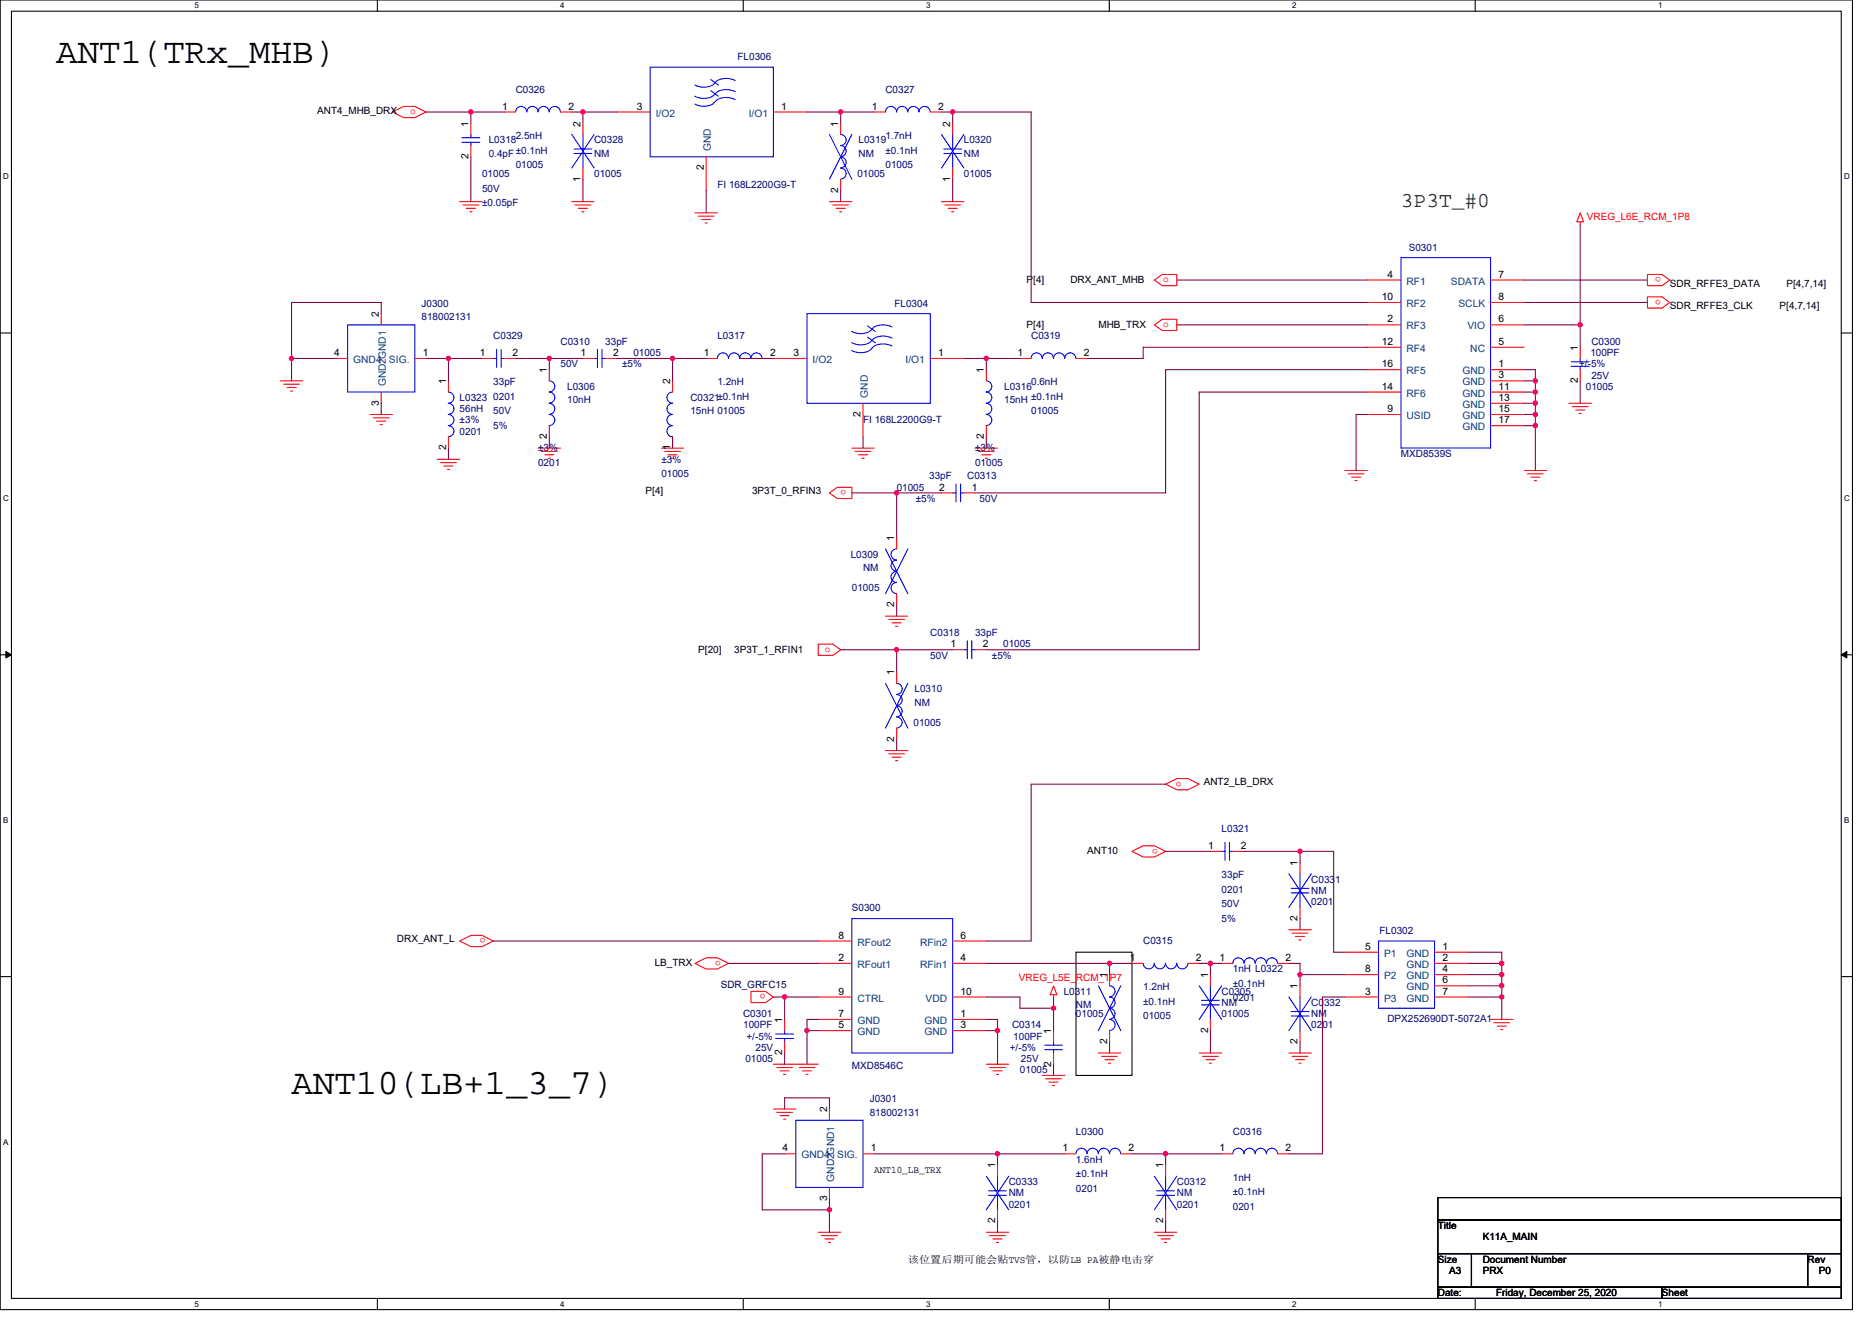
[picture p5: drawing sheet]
<svg xmlns="http://www.w3.org/2000/svg" width="297mm" height="210mm" viewBox="0 0 297 210" stroke-linecap="round" stroke-linejoin="round" font-family="sans-serif">
<path d="M0 0h293.9v207.9h-293.9zM1.8 1.8h290.4v204.3h-290.4z" fill="none" stroke="#000" stroke-width=".17"/>
<g fill="#fff">
<path d="M30.8 .2h.7v1.4h-.7z"/>
<path d="M30.8 206.3h.7v1.4h-.7z"/>
</g>
<path d="M59.9 0v1.8M59.9 206.1v1.8" fill="none" stroke="#000" stroke-width=".17"/>
<g fill="#fff">
<path d="M88.9 .2h.7v1.4h-.7z"/>
<path d="M88.9 206.3h.7v1.4h-.7z"/>
</g>
<path d="M117.9 0v1.8M117.9 206.1v1.8" fill="none" stroke="#000" stroke-width=".17"/>
<g fill="#fff">
<path d="M147 .2h.7v1.4h-.7z"/>
<path d="M147 206.3h.7v1.4h-.7z"/>
</g>
<path d="M176 0v1.8M176 206.1v1.8" fill="none" stroke="#000" stroke-width=".17"/>
<g fill="#fff">
<path d="M205 .2h.7v1.4h-.7z"/>
<path d="M205 206.3h.7v1.4h-.7z"/>
</g>
<path d="M234.1 0v1.8M234.1 206.1v1.8" fill="none" stroke="#000" stroke-width=".17"/>
<g fill="#fff">
<path d="M263.1 .2h.7v1.4h-.7z"/>
<path d="M263.1 206.3h.7v1.4h-.7z"/>
<path d="M.5 27.3h.9v1.4h-.9z"/>
<path d="M292.6 27.3h.9v1.4h-.9z"/>
<path d="M.5 78.4h.9v1.4h-.9z"/>
<path d="M292.6 78.4h.9v1.4h-.9z"/>
</g>
<path d="M0 52.9h1.8M292.2 52.9h1.7" fill="none" stroke="#000" stroke-width=".17"/>
<g fill="#fff">
<path d="M.5 129.5h.8v1.4h-.8z"/>
<path d="M292.6 129.5h.9v1.4h-.9z"/>
</g>
<path d="M0 103.9h1.8M292.2 103.9h1.7" fill="none" stroke="#000" stroke-width=".17"/>
<path d="M.9 103.4l.9 .5-.9 .5zM292.2 103.9l.8-.5v1z" fill="#000" stroke="#000" stroke-width=".16"/>
<path d="M.5 180.5h.8v1.4h-.8z" fill="#fff"/>
<path d="M0 155h1.8M170.7 151.1h8.9v19.6h-8.9zM292.2 155h1.7M228.2 190.1h64v3.5h-64zM228.2 193.6h64v5.4h-64zM228.2 199h5.3v5.3h-5.3zM233.5 199h53.3v5.3h-53.3zM286.8 199h5.4v5.3h-5.4zM228.2 204.3h35.5v1.8h-35.5zM263.7 204.3h28.5v1.8h-28.5z" fill="none" stroke="#000" stroke-width=".17"/>
<g fill="none" stroke="#f00" stroke-width=".17">
<path d="M62.3 17.8l1.7-.9h1.8l1.8 .9-1.8 .9h-1.8zM74.7 19.6v1.7M80 17.8h1.8M88.9 17.8h1.8M92.5 19.6v1.7M97.8 17.8h5.4M122.7 17.8h5.4M133.4 19.6v1.7M138.7 17.8h1.8M147.6 17.8h1.8M151.2 19.6v1.7M72.9 32h3.6"/>
<path d="M73.5 32.5h2.5M74 33.1h1.4M74.5 33.6h.4M74.7 23.1v1.8M90.7 32h3.6M91.2 32.5h2.5M91.8 33.1h1.4M92.3 33.6h.4M92.5 26.7v1.7M110.3 33.8h3.5M110.8 34.3h2.5M111.3 34.8h1.5"/>
<path d="M111.9 35.4h.3M112.1 24.9v5.3M131.6 32h3.6M132.1 32.5h2.5M132.7 33.1h1.4M133.2 33.6h.4M133.4 28.4v1.8M149.4 32h3.5M149.9 32.5h2.5M150.4 33.1h1.5M151 33.6h.3M151.2 26.7v1.7"/>
<path d="M250.7 33.8l.6 1.4h-1.1zM250.7 35.2v.4M53.4 56.9h1.8M60.5 49.8v1.8M65.8 56.9h1.8M76.5 56.9h1.8M80 56.9h1.8M87.2 58.7v1.8M92.5 56.9h1.8M96.1 56.9h1.7M112.1 56.9h1.7M120.9 56.9h7.2"/>
<path d="M147.6 56.9h5.3M156.5 58.7v1.8M161.8 56.9h1.8M170.7 56.9h1.8M183.2 44.4l1.2-.8h2.3v1.7h-2.3zM183.2 51.6l1.2-.9h2.3v1.8h-2.3zM217 44.4h5.3M217 48h5.3M217 51.6h5.3M217 55.1h5.3M217 58.7h5.3M236.5 44.4h5.3"/>
<path d="M236.5 48h5.3M236.5 55.1h5.3M236.5 51.6h5.3M236.5 58.7h5.3M250.7 55.1v1.8M250.7 58.7v1.8M261.4 47.1h2.3l1.3 .9-1.3 .9h-2.3zM261.4 43.6h2.3l1.3 .8-1.3 .9h-2.3zM44.5 60.5h3.5M45 61h2.5M45.5 61.5h1.5M46.1 62.1h.3"/>
<path d="M58.7 65.8h3.6M59.2 66.3h2.5M59.8 66.8h1.4M60.3 67.4h.4M60.5 62.2v1.8M69.4 72.9h3.5M69.9 73.4h2.5M70.4 74h1.5M71 74.5h.3M71.2 60.5v1.7M71.2 69.3v1.8M85.4 71.1h3.5"/>
<path d="M85.9 71.6h2.5M86.4 72.2h1.5M87 72.7h.3M87.2 67.6v1.7M104.9 71.1h3.6M105.5 71.6h2.5M106 72.2h1.4M106.5 72.7h.4M106.7 69.3v1.8M106.7 60.5v1.7M131.6 78.2l1.3-.9h2.3v1.8h-2.3zM135.2 71.1h3.5"/>
<path d="M135.7 71.6h2.5M136.2 72.2h1.5M136.8 72.7h.3M136.9 64v5.3M149.4 78.2h1.8M152.9 78.2h1.8M154.7 71.1h3.6M155.3 71.6h2.5M155.8 72.2h1.4M156.3 72.7h.4M156.5 67.6v1.7M213.4 74.7h3.6"/>
<path d="M213.9 75.2h2.5M214.5 75.7h1.4M215 76.3h.3M217 65.8h5.3M217 62.2h5.3M236.5 60.5h5.3M236.5 62.2h5.3M236.5 64h5.3M236.5 65.8h5.3M236.5 67.6h5.3M241.8 74.7h3.6M242.4 75.2h2.5"/>
<path d="M242.9 75.7h1.4M243.5 76.3h.3M249 64h3.5M249.5 64.5h2.5M250 65.1h1.5M250.6 65.6h.3M140.5 97.8h3.6M141 98.3h2.5M141.6 98.8h1.4M142.1 99.4h.3M142.3 85.3v1.8M142.3 94.2v1.8"/>
<path d="M129.8 102.2h2.3l1.3 .9-1.3 .9h-2.3zM140.5 119.1h3.6M141 119.7h2.5M142.3 106.7v1.8M142.3 115.6v1.7M151.2 103.1h1.7M154.7 103.1h1.8M141.6 120.2h1.4M142.1 120.7h.3M179.6 135.1l1.8-.9h1.8l1.8 .9-1.8 .9h-1.8zM185 124.5l1.7-.9h1.8l1.8 .9-1.8 .8h-1.8zM192.1 135.1h1.7"/>
<path d="M195.6 135.1h1.8M206.3 136.9v1.8M72.9 149.4l1.8-.9h1.8l1.8 .9-1.8 .8h-1.8zM110.3 152.9l1.8-.9h1.7l1.8 .9-1.8 .9h-1.7zM119.2 157.4h2.3l1.2 .8-1.2 .9h-2.3zM129.8 152.9h5.4M129.8 149.4h5.4M129.8 158.2h5.4M151.2 152.9h5.3M151.2 149.4h5.3M151.2 158.2h5.3M167.2 156.5l.5 1.4h-1.1z"/>
<path d="M167.2 157.9v.3M176.1 154.7v1.8M179.6 152.9h1.8M188.5 152.9h1.8M192.1 154.7v1.8M193.8 152.9h1.8M202.7 152.9h1.8M204.5 147.6h3.6M205 148.1h2.5M205.6 148.6h1.4M206.1 149.2h.4M206.3 156.5v1.7"/>
<path d="M206.3 144v1.8M213.4 158.2h5.3M213.4 151.1h5.3M213.4 154.7h5.3M227.6 151.1h5.4M227.6 152.9h5.4M227.6 154.7h5.4M227.6 156.5h5.4M227.6 158.2h5.4M122.7 176h3.6M122.7 168.9h7.1M123.3 176.6h2.4"/>
<path d="M123.3 169.4h2.4M123.8 177.1h1.4M123.8 170h1.4M124.3 177.6h.4M124.3 170.5h.4M124.5 161.8v1.8M124.5 165.4v1.7M126.8 169.4h2.5M127.3 170h1.5M127.9 170.5h.3M129.8 163.6h5.4M129.8 161.8h5.4"/>
<path d="M131.6 176v1.8M151.2 161.8h5.3M151.2 163.6h5.3M156.5 168.9h3.6M157 169.4h2.5M157.6 170h1.4M158.1 170.5h.4M165.4 170.7h3.5M165.9 171.2h2.5M166.5 171.7h1.4M167 172.3h.3M167.2 163.6v1.8"/>
<path d="M167.2 167.1v1.8M174.3 167.1h3.5M174.8 167.7h2.5M175.3 168.2h1.5M175.9 168.7h.3M176.1 163.6v1.8M190.3 167.1h3.5M190.8 167.7h2.5M191.3 168.2h1.5M191.9 168.7h.3M192.1 161.8v1.8M204.5 167.1h3.6"/>
<path d="M205 167.7h2.5M205.6 168.2h1.4M206.1 168.7h.4M206.3 163.6v1.8M236.5 161.8h3.6M237 162.3h2.5M237.6 162.9h1.4M238.1 163.4h.4M124.5 183.1h1.8M129.8 195.6h3.6M130.4 196.1h2.5M130.9 196.6h1.4"/>
<path d="M131.4 197.2h.4M131.6 188.5v1.7M136.9 183.1h1.8M156.5 195.6h3.6M157 196.1h2.5M157.6 196.6h1.4M158.1 197.2h.4M158.3 184.9v1.8M158.3 192v1.8M168.9 183.1h1.8M177.8 183.1h1.8M183.2 195.6h3.5"/>
<path d="M183.7 196.1h2.5M184.2 196.6h1.5M184.8 197.2h.3M185 184.9v1.8M185 192v1.8M193.8 183.1h1.8M202.7 183.1h1.8"/>
</g>
<g fill="none" stroke="#00f" stroke-width=".17">
<path d="M83.6 17.8a.88 .88 0 0 0-.9-.9 .88 .88 0 0 0-.9 .9M88.9 17.8a.89 .89 0 0 0-.9-.9 .89 .89 0 0 0-.9 .9 .89 .89 0 0 0-.8-.9 .89 .89 0 0 0-.9 .9 .88 .88 0 0 0-.9-.9 .88 .88 0 0 0-.9 .9M103.2 10.7h19.5v14.2h-19.5zM112.8 12.6l1.2 .9M112.8 14.4l1.2 .9M113.4 13.1a2.6 2.6 0 0 1-3.1 .4M113.4 14.9a2.6 2.6 0 0 1-3.1 .4M113.4 16.2a2.56 2.56 0 0 1-3.1 .3M116.6 12.8a2.98 2.98 0 0 0-2.9 .1l-.2 .2M116.6 14.6a2.98 2.98 0 0 0-2.9 .1l-.2 .2M116.6 15.8a3 3 0 0 0-2.9 .1l-.2 .3M142.3 17.8a.88 .88 0 0 0-.9-.9 .88 .88 0 0 0-.9 .9"/>
<path d="M144 17.8a.88 .88 0 0 0-.8-.9 .88 .88 0 0 0-.9 .9M147.6 17.8a.89 .89 0 0 0-.9-.9 .89 .89 0 0 0-.9 .9 .88 .88 0 0 0-.9-.9 .88 .88 0 0 0-.8 .9M73.3 21.9h2.8M73.3 22.6h2.8M74.7 21.3v.6M74.7 22.6v.5M90.7 21.3l3.6 5.4M91.1 24.4h2.8M91.1 23.6h2.8M92.5 24.4v2.3M92.5 21.3v2.3M94.3 21.3l-3.6 5.4"/>
<path d="M131.6 21.3l3.6 7.1M133.4 21.3a.88 .88 0 0 1 .9 .9 .88 .88 0 0 1-.9 .9M133.4 23.1a.88 .88 0 0 1 .9 .9 .88 .88 0 0 1-.9 .9 .89 .89 0 0 1 .9 .9 .89 .89 0 0 1-.9 .8 .89 .89 0 0 1 .9 .9 .89 .89 0 0 1-.9 .9M135.2 21.3l-3.6 7.1M149.4 21.3l3.5 5.4M149.8 24.4h2.8M149.8 23.6h2.8M151.2 24.4v2.3M151.2 21.3v2.3M152.9 21.3l-3.5 5.4M55.2 51.6h10.6v10.6h-10.6zM78.3 56.9h.5"/>
<path d="M78.8 55.5v2.8M79.5 55.5v2.8M79.5 56.9h.5M94.3 56.9h.5M94.8 55.5v2.8M95.5 55.5v2.8M95.5 56.9h.6M113.8 56.9a.88 .88 0 0 1 .9-.9 .88 .88 0 0 1 .9 .9 .89 .89 0 0 1 .9-.9 .89 .89 0 0 1 .9 .9 .89 .89 0 0 1 .9-.9 .89 .89 0 0 1 .8 .9M119.2 56.9a.88 .88 0 0 1 .8-.9 .88 .88 0 0 1 .9 .9M128.1 49.8h19.5v14.2h-19.5zM137.7 51.7l1.2 .9M137.7 53.5l1.2 .9"/>
<path d="M138.3 52.3a2.6 2.6 0 0 1-3.2 .3M138.3 54a2.6 2.6 0 0 1-3.2 .4M138.3 55.3a2.56 2.56 0 0 1-3.2 .3M141.5 51.9a2.98 2.98 0 0 0-3 .1l-.1 .3M141.5 53.7a2.98 2.98 0 0 0-3 .1l-.1 .2M141.5 54.9a3 3 0 0 0-2.9 .1l-.2 .3M163.6 56.9a.88 .88 0 0 1 .9-.9 .88 .88 0 0 1 .9 .9 .89 .89 0 0 1 .9-.9 .89 .89 0 0 1 .8 .9 .89 .89 0 0 1 .9-.9 .89 .89 0 0 1 .9 .9M168.9 56.9a.88 .88 0 0 1 .9-.9 .88 .88 0 0 1 .9 .9M222.3 40.9h14.2v30.2h-14.2zM249.3 57.4h2.9M249.3 58.1h2.9M250.7 56.9v.5"/>
<path d="M250.7 58.1v.6M71.1 62.2a.88 .88 0 0 1 .9 .9 .88 .88 0 0 1-.9 .9M71.1 64a.88 .88 0 0 1 .9 .9 .88 .88 0 0 1-.9 .9 .89 .89 0 0 1 .9 .9 .89 .89 0 0 1-.9 .8 .89 .89 0 0 1 .9 .9 .89 .89 0 0 1-.9 .9M87.1 60.5a.88 .88 0 0 1 .9 .8 .88 .88 0 0 1-.9 .9M87.1 62.2a.88 .88 0 0 1 .9 .9 .88 .88 0 0 1-.9 .9M87.1 64a.88 .88 0 0 1 .9 .9 .88 .88 0 0 1-.9 .9 .89 .89 0 0 1 .9 .9 .89 .89 0 0 1-.9 .8M106.7 64a.89 .89 0 0 0-.9 .9 .89 .89 0 0 0 .9 .9 .89 .89 0 0 0-.9 .9 .89 .89 0 0 0 .9 .9 .88 .88 0 0 0-.9 .8 .88 .88 0 0 0 .9 .9M106.7 62.2a.88 .88 0 0 0-.9 .9 .88 .88 0 0 0 .9 .9M151.2 78.2h.5M151.7 76.8v2.9M152.4 76.8v2.9M152.4 78.2h.5"/>
<path d="M156.5 60.5a.88 .88 0 0 1 .9 .8 .88 .88 0 0 1-.9 .9M156.5 62.2a.88 .88 0 0 1 .9 .9 .88 .88 0 0 1-.9 .9M156.5 64a.88 .88 0 0 1 .9 .9 .88 .88 0 0 1-.9 .9 .89 .89 0 0 1 .9 .9 .89 .89 0 0 1-.9 .8M140.5 87.1l3.6 7.1M142.3 87.1a.88 .88 0 0 0-.9 .9 .88 .88 0 0 0 .9 .9 .89 .89 0 0 0-.9 .9 .89 .89 0 0 0 .9 .9M142.3 90.7a.88 .88 0 0 0-.9 .9 .88 .88 0 0 0 .9 .8M142.3 92.5a.88 .88 0 0 0-.9 .8 .88 .88 0 0 0 .9 .9M144.1 87.1l-3.6 7.1M140.5 108.5l3.6 7.1M142.3 108.5a.88 .88 0 0 1 .8 .8 .88 .88 0 0 1-.8 .9M142.3 110.2a.88 .88 0 0 1 .8 .9 .88 .88 0 0 1-.8 .9M142.3 112a.88 .88 0 0 1 .8 .9 .88 .88 0 0 1-.8 .9"/>
<path d="M142.3 113.8a.88 .88 0 0 1 .8 .9 .88 .88 0 0 1-.8 .8M144.1 108.5l-3.6 7.1M152.9 103.1h.6M153.5 101.7v2.8M154.2 101.7v2.8M154.2 103.1h.5M193.8 135.1h.6M194.4 133.7v2.8M195.1 133.7v2.8M195.1 135.1h.5M204.5 138.7l3.6 5.3M206.3 138.7v2.3"/>
<path d="M208.1 138.7l-3.6 5.3M135.2 145.8h16v21.3h-16zM174.3 156.5l3.5 7.1M176 156.5a.88 .88 0 0 1 .9 .8 .88 .88 0 0 1-.9 .9 .89 .89 0 0 1 .9 .9 .89 .89 0 0 1-.9 .9M177.8 156.5l-3.5 7.1M181.4 152.9a.88 .88 0 0 0 .9 .9 .88 .88 0 0 0 .9-.9M183.2 152.9a.88 .88 0 0 0 .9 .9 .88 .88 0 0 0 .8-.9 .89 .89 0 0 0 .9 .9 .89 .89 0 0 0 .9-.9 .89 .89 0 0 0 .9 .9 .89 .89 0 0 0 .9-.9M190.3 156.5l3.5 5.3M190.6 158.8h2.9M190.6 159.5h2.9M192.1 156.5v2.3M192.1 159.5v2.3"/>
<path d="M193.8 156.5l-3.5 5.3M199.2 152.9a.89 .89 0 0 0-.9-.9 .89 .89 0 0 0-.9 .9 .88 .88 0 0 0-.9-.9 .88 .88 0 0 0-.9 .9M200.9 152.9a.88 .88 0 0 0-.8-.9 .88 .88 0 0 0-.9 .9M202.7 152.9a.88 .88 0 0 0-.9-.9 .88 .88 0 0 0-.8 .9M204.5 158.2l3.6 5.4M204.9 141h2.8M204.9 141.7h2.8M206.3 158.2v2.3M206.3 141.7v2.3M208.1 158.2l-3.6 5.4M218.7 149.4h8.9v10.6h-8.9zM123.1 164.1h2.8"/>
<path d="M123.1 164.8h2.8M124.5 163.6v.5M124.5 164.8v.6M126.3 177.8h10.6v10.7h-10.6zM165.8 165.9h2.8M165.8 166.6h2.8M167.2 165.4v.5M167.2 166.6v.5M176 160a.88 .88 0 0 1 .9 .9 .88 .88 0 0 1-.9 .9M176 161.8a.88 .88 0 0 1 .9 .9 .88 .88 0 0 1-.9 .9M204.9 160.5h2.8M204.9 161.3h2.8"/>
<path d="M206.3 161.3v2.3M156.5 186.7l3.6 5.3M156.9 189h2.8M156.9 189.7h2.8M158.3 186.7v2.3M158.3 189.7v2.3M160.1 186.7l-3.6 5.3M170.7 183.1a.88 .88 0 0 1 .9-.9 .88 .88 0 0 1 .9 .9M172.5 183.1a.88 .88 0 0 1 .9-.9 .88 .88 0 0 1 .9 .9 .89 .89 0 0 1 .9-.9 .89 .89 0 0 1 .8 .9 .89 .89 0 0 1 .9-.9 .89 .89 0 0 1 .9 .9M183.2 186.7l3.5 5.3M183.5 189h2.9M183.5 189.7h2.9"/>
<path d="M185 186.7v2.3M185 189.7v2.3M186.7 186.7l-3.5 5.3M195.6 183.1a.88 .88 0 0 1 .9-.9 .88 .88 0 0 1 .9 .9 .89 .89 0 0 1 .9-.9 .89 .89 0 0 1 .9 .9M199.2 183.1a.88 .88 0 0 1 .9-.9 .88 .88 0 0 1 .8 .9M201 183.1a.88 .88 0 0 1 .8-.9 .88 .88 0 0 1 .9 .9"/>
</g>
<g fill="none" stroke="#800040" stroke-width=".17">
<path d="M67.6 17.8h7.1M74.7 17.8h5.3M74.7 17.8v1.8M90.7 17.8h1.8M92.5 17.8h5.3M92.5 17.8v1.8M128.1 17.8h5.3M133.4 17.8h5.3M133.4 17.8v1.8M149.4 17.8h1.8M151.2 17.8h12.4v30.2h53.4M151.2 17.8v1.8"/>
<path d="M74.7 24.9v7.1M92.5 28.4v3.6M112.1 30.2v3.6M133.4 30.2v1.8M151.2 28.4v3.6M250.7 35.6v16M46.3 56.9v3.6M46.3 56.9h7.1M60.5 49.8v-1.8h-14.2v8.9M67.6 56.9h3.6M71.2 56.9h5.3M71.2 56.9v3.6"/>
<path d="M81.8 56.9h5.4M87.2 56.9v1.8M87.2 56.9h5.3M97.8 56.9h8.9M106.7 56.9v3.6M106.7 56.9h5.4M117.4 56.9h5.3M152.9 56.9h3.6M156.5 56.9h5.3M156.5 56.9v1.8M186.7 44.4h30.3M186.7 51.6h30.3"/>
<path d="M217 55.1h-35.6v1.8h-8.9M217 58.7h-32v19.5h-30.3M241.8 58.7h1.8v1.8M241.8 51.6h8.9M241.8 48h19.6M241.8 44.4h19.6M250.7 51.6v3.5M60.5 64v1.8M71.2 71.1v1.8M87.2 69.3v1.8M106.7 69.3v1.8M135.2 78.2h7.1"/>
<path d="M136.9 69.3v1.8M142.3 78.2v7.1M142.3 78.2h7.1M156.5 69.3v1.8M217 62.2h-26.7v40.9h-33.8M217 65.8h-1.8v8.9M241.8 60.5h1.8v1.7M241.8 62.2h1.8M241.8 64h1.8M241.8 65.8h1.8M241.8 67.6h1.8M243.6 62.2v1.8"/>
<path d="M243.6 64v1.8M243.6 65.8v1.8M243.6 67.6v7.1M250.7 60.5v3.5M142.3 96v1.8M133.4 103.1h8.9M142.3 103.1h8.9M142.3 103.1v3.6M142.3 117.3v1.8M185 135.1h7.1M185 124.5h-21.4v24.9h-7.1M197.4 135.1h8.9"/>
<path d="M206.3 135.1h5.3v16h1.8M206.3 135.1v1.8M78.3 149.4h51.5M115.6 152.9h14.2M122.7 158.2h7.1M124.5 158.2v3.6M156.5 158.2h5.3v1.8h5.4M156.5 152.9h19.6M167.2 158.2v1.8M176.1 152.9h3.5M176.1 152.9v1.8M190.3 152.9h1.8"/>
<path d="M192.1 152.9h1.7M192.1 152.9v1.8M204.5 152.9h1.8v1.8M206.3 154.7h7.1M206.3 154.7v1.8M206.3 145.8v1.8M213.4 158.2h-3.6v24.9h-5.3M233 151.1h5.3v1.8M233 152.9h5.3M233 154.7h5.3M233 156.5h5.3M233 158.2h5.3"/>
<path d="M238.3 152.9v1.8M238.3 154.7v1.8M238.3 156.5v1.7M238.3 158.2v3.6M124.5 176v-1.8h7.1v1.8M124.5 167.1v1.8M128.1 163.6v5.3M128.1 163.6h1.7M129.8 161.8h-1.7v1.8M156.5 163.6h1.8M156.5 161.8h1.8v1.8M158.3 163.6v5.3"/>
<path d="M167.2 168.9v1.8M167.2 160v3.6M176.1 165.4v1.7M192.1 163.6v3.5M206.3 165.4v1.7M124.5 183.1h-3.6v8.9h10.7M131.6 192v3.6M131.6 190.2v1.8M138.7 183.1h19.6M158.3 193.8v1.8M168.9 183.1h-10.6v1.8M179.6 183.1h5.4"/>
<path d="M185 183.1v1.8M185 193.8v1.8M185 183.1h8.8"/>
</g>
<g fill="#f0f" stroke="#f0f" stroke-width=".17">
<circle cx="238.3" cy="152.9" r=".35"/>
<circle cx="238.3" cy="154.7" r=".35"/>
<circle cx="238.3" cy="158.2" r=".35"/>
<circle cx="238.3" cy="156.5" r=".35"/>
<circle cx="158.3" cy="183.1" r=".35"/>
<circle cx="131.6" cy="192" r=".35"/>
<circle cx="184.9" cy="183.1" r=".35"/>
<circle cx="206.3" cy="135.1" r=".35"/>
<circle cx="158.3" cy="163.6" r=".35"/>
<circle cx="176" cy="152.9" r=".35"/>
<circle cx="206.3" cy="154.7" r=".35"/>
<circle cx="167.2" cy="160" r=".35"/>
<circle cx="124.5" cy="158.2" r=".35"/>
<circle cx="128" cy="163.6" r=".35"/>
<circle cx="142.3" cy="103.1" r=".35"/>
<circle cx="74.7" cy="17.8" r=".35"/>
<circle cx="92.5" cy="17.8" r=".35"/>
<circle cx="133.4" cy="17.8" r=".35"/>
<circle cx="151.2" cy="17.8" r=".35"/>
<circle cx="46.3" cy="56.9" r=".35"/>
<circle cx="71.1" cy="56.9" r=".35"/>
<circle cx="87.1" cy="56.9" r=".35"/>
<circle cx="106.7" cy="56.9" r=".35"/>
<circle cx="156.5" cy="56.9" r=".35"/>
<circle cx="142.3" cy="78.2" r=".35"/>
<circle cx="250.7" cy="51.5" r=".35"/>
<circle cx="243.6" cy="60.4" r=".35"/>
<circle cx="243.6" cy="62.2" r=".35"/>
<circle cx="243.6" cy="64" r=".35"/>
<circle cx="243.6" cy="67.6" r=".35"/>
<circle cx="243.6" cy="65.8" r=".35"/>
<circle cx="192.1" cy="152.9" r=".35"/>
</g>
<g font-size="5.7">
<text x="8.9" y="10.1">ANT1(TRx_MHB)</text>
<text x="46.3" y="173.6">ANT10(LB+1_3_7)</text>
</g>
<text font-size="3.4" fill="#008000" x="222.3" y="32.9">3P3T_#0</text>
<g font-size="1.6" fill="#000080">
<text x="117" y="9.6">FL0306</text>
<text x="81.8" y="14.8">C0326</text>
<text x="140.5" y="14.8">C0327</text>
<text x="77.6" y="22.8">L0318</text>
<text x="81.8" y="22">2.5nH</text>
<text x="94.3" y="22.8">C0328</text>
<text x="136.2" y="22.8">L0319</text>
<text x="140.5" y="22">1.7nH</text>
<text x="152.9" y="22.8">L0320</text>
<text x="76.5" y="28.1">01005</text>
<text x="77.6" y="24.9">0.4pF</text>
<text x="81.8" y="24.4">±0.1nH</text>
<text x="81.8" y="26.7">01005</text>
<text x="94.3" y="24.9">NM</text>
<text x="94.3" y="28.1">01005</text>
<text x="113.8" y="29.9">FI 168L2200G9-T</text>
<text x="136.1" y="28.1">01005</text>
<text x="136.2" y="24.9">NM</text>
<text x="140.5" y="24.4">±0.1nH</text>
<text x="140.5" y="26.7">01005</text>
<text x="152.9" y="24.9">NM</text>
<text x="152.9" y="28.1">01005</text>
<text x="76.5" y="30.4">50V</text>
<text x="76.5" y="32.7">±0.05pF</text>
<text x="223.5" y="39.8">S0301</text>
<text x="66.9" y="48.7">J0300</text>
<text x="66.9" y="50.8">818002131</text>
<text x="78.3" y="53.9">C0329</text>
<text x="113.8" y="53.9">L0317</text>
<text x="141.9" y="48.7">FL0304</text>
<text x="163.6" y="53.9">C0319</text>
<text x="88.9" y="54.8">C0310</text>
<text x="88.9" y="58.3">50V</text>
<text x="96" y="54.8">33pF</text>
<text x="98.7" y="58.3">±5%</text>
<text x="100.5" y="56.5">01005</text>
<text x="250.6" y="58.3">+/-5%</text>
<text x="252.3" y="56.5">100PF</text>
<text x="252.5" y="54.8">C0300</text>
<text x="72.9" y="63.6">L0323</text>
<text x="72.9" y="65.4">56nH</text>
<text x="78.3" y="61.2">33pF</text>
<text x="78.3" y="63.5">0201</text>
<text x="78.3" y="65.8">50V</text>
<text x="90" y="61.9">L0306</text>
<text x="90" y="64">10nH</text>
<text x="109.6" y="63.6">C0321±0.1nH</text>
<text x="109.6" y="65.8">15nH 01005</text>
<text x="113.8" y="61.2">1.2nH</text>
<text x="159.3" y="61.9">L0316</text>
<text x="159.3" y="64">15nH</text>
<text x="163.6" y="61.2">0.6nH</text>
<text x="163.6" y="63.5">±0.1nH</text>
<text x="163.6" y="65.8">01005</text>
<text x="251.6" y="61.9">01005</text>
<text x="252.5" y="60.1">25V</text>
<text x="72.9" y="67.2">±3%</text>
<text x="72.9" y="69">0201</text>
<text x="78.3" y="68.1">5%</text>
<text x="85.4" y="71.6">±3%</text>
<text x="136.9" y="67.2">FI 168L2200G9-T</text>
<text x="154.7" y="71.6">±3%</text>
<text x="85.4" y="74">0201</text>
<text x="104.9" y="73.4">±3%</text>
<text x="104.9" y="75.7">01005</text>
<text x="142.3" y="77.9">01005</text>
<text x="147.4" y="76.1">33pF</text>
<text x="153.5" y="76.1">C0313</text>
<text x="154.7" y="74">01005</text>
<text x="222.3" y="72.5">MXD8539S</text>
<text x="145.3" y="79.7">±5%</text>
<text x="155.4" y="79.7">50V</text>
<text x="135" y="88.5">L0309</text>
<text x="135.2" y="93.9">01005</text>
<text x="136.9" y="90.7">NM</text>
<text x="147.6" y="101">C0318</text>
<text x="154.7" y="101">33pF</text>
<text x="147.6" y="104.5">50V</text>
<text x="157.4" y="104.5">±5%</text>
<text x="159.2" y="102.8">01005</text>
<text x="145.1" y="109.9">L0310</text>
<text x="145.1" y="112">NM</text>
<text x="144.9" y="115.2">01005</text>
<text x="193.8" y="132.1">L0321</text>
<text x="193.8" y="139.4">33pF</text>
<text x="193.8" y="141.7">0201</text>
<text x="208.1" y="140.1">C0331</text>
<text x="208.1" y="141.9">NM</text>
<text x="208.1" y="143.7">0201</text>
<text x="135.2" y="144.5">S0300</text>
<text x="181.4" y="149.9">C0315</text>
<text x="193.8" y="144">50V</text>
<text x="193.8" y="146.3">5%</text>
<text x="218.9" y="148.3">FL0302</text>
<text x="195.6" y="154.3">1nH L0322</text>
<text x="117.9" y="161.4">C0301</text>
<text x="168.8" y="157.9">L0311</text>
<text x="170.7" y="160">NM</text>
<text x="170.7" y="161.4">01005</text>
<text x="181.4" y="157.2">1.2nH</text>
<text x="181.4" y="159.5">±0.1nH</text>
<text x="181.4" y="161.8">01005</text>
<text x="193.8" y="157.9">C0305</text>
<text x="193.8" y="159.7">NM</text>
<text x="193.8" y="161.4">01005</text>
<text x="195.6" y="156.6">±0.1nH</text>
<text x="195.6" y="158.9">0201</text>
<text x="208.1" y="159.7">C0332</text>
<text x="208.1" y="161.4">NM</text>
<text x="117.9" y="163.2">100PF</text>
<text x="118.4" y="165">+/-5%</text>
<text x="119.9" y="166.8">25V</text>
<text x="160.2" y="166.8">+/-5%</text>
<text x="160.6" y="163.2">C0314</text>
<text x="160.8" y="165">100PF</text>
<text x="208.1" y="163.2">0201</text>
<text x="220.2" y="162.2">DPX252690DT-5072A1</text>
<text x="118.3" y="168.5">01005</text>
<text x="135.2" y="169.6">MXD8546C</text>
<text x="161.8" y="170.3">01005</text>
<text x="162" y="168.5">25V</text>
<text x="138" y="174.9">J0301</text>
<text x="138" y="177.1">818002131</text>
<text x="170.7" y="180.1">L0300</text>
<text x="170.7" y="184.6">1.6nH</text>
<text x="195.6" y="180.1">C0316</text>
<text x="160.1" y="188.1">C0333</text>
<text x="160.1" y="189.9">NM</text>
<text x="160.1" y="191.7">0201</text>
<text x="170.7" y="186.9">±0.1nH</text>
<text x="170.7" y="189.2">0201</text>
<text x="186.7" y="188.1">C0312</text>
<text x="186.7" y="189.9">NM</text>
<text x="186.7" y="191.7">0201</text>
<text x="195.6" y="187.4">1nH</text>
<text x="195.6" y="189.7">±0.1nH</text>
<text x="195.6" y="192">0201</text>
</g>
<g font-size="1.6">
<text x="79.7" y="17.4">1</text>
<text x="90.2" y="17.4">2</text>
<text x="101" y="17.4">3</text>
<text x="124" y="17.4">1</text>
<text x="138.4" y="17.4">1</text>
<text x="148.9" y="17.4">2</text>
<text x="50.4" y="18.1">ANT4_MHB_DRX</text>
<text x="74.3" y="20.1" transform="rotate(-90 74.3 20.1)">1</text>
<text x="92.1" y="20.1" transform="rotate(-90 92.1 20.1)">2</text>
<text x="133" y="20.1" transform="rotate(-90 133 20.1)">1</text>
<text x="150.8" y="20.1" transform="rotate(-90 150.8 20.1)">2</text>
<text x="74.3" y="25.3" transform="rotate(-90 74.3 25.3)">2</text>
<text x="92.1" y="28.8" transform="rotate(-90 92.1 28.8)">1</text>
<text x="111.7" y="27.1" transform="rotate(-90 111.7 27.1)">2</text>
<text x="150.8" y="28.8" transform="rotate(-90 150.8 28.8)">1</text>
<text x="133" y="30.6" transform="rotate(-90 133 30.6)">2</text>
<text x="162.9" y="45">P[4]</text>
<text x="169.8" y="45">DRX_ANT_MHB</text>
<text x="219.3" y="47.6">10</text>
<text x="220.2" y="44.1">4</text>
<text x="237.8" y="47.6">8</text>
<text x="237.8" y="44.1">7</text>
<text x="265" y="45.5">SDR_RFFE3_DATA</text>
<text x="283.5" y="45.5">P[4,7,14]</text>
<text x="60.1" y="50.3" transform="rotate(-90 60.1 50.3)">2</text>
<text x="162.9" y="52.1">P[4]</text>
<text x="174.3" y="52.1">MHB_TRX</text>
<text x="220.2" y="51.2">2</text>
<text x="237.8" y="51.2">6</text>
<text x="265" y="49.1">SDR_RFFE3_CLK</text>
<text x="282.4" y="49.1">P[4,7,14]</text>
<text x="53" y="56.5">4</text>
<text x="67.1" y="56.5">1</text>
<text x="76.1" y="56.5">1</text>
<text x="81.3" y="56.5">2</text>
<text x="86.8" y="59.2" transform="rotate(-90 86.8 59.2)">1</text>
<text x="92.1" y="56.5">1</text>
<text x="97.3" y="56.5">2</text>
<text x="111.7" y="56.5">1</text>
<text x="122.2" y="56.5">2</text>
<text x="125.9" y="56.5">3</text>
<text x="148.9" y="56.5">1</text>
<text x="156.1" y="59.2" transform="rotate(-90 156.1 59.2)">1</text>
<text x="161.5" y="56.5">1</text>
<text x="172" y="56.5">2</text>
<text x="219.3" y="54.7">12</text>
<text x="219.3" y="58.3">16</text>
<text x="237.8" y="54.7">5</text>
<text x="237.8" y="58.3">1</text>
<text x="250.4" y="55.6" transform="rotate(-90 250.4 55.6)">1</text>
<text x="60.1" y="64.4" transform="rotate(-90 60.1 64.4)">3</text>
<text x="70.8" y="61" transform="rotate(-90 70.8 61)">1</text>
<text x="106.3" y="61" transform="rotate(-90 106.3 61)">2</text>
<text x="219.3" y="61.8">14</text>
<text x="220.2" y="65.4">9</text>
<text x="237.8" y="60.1">3</text>
<text x="237.8" y="61.8">11</text>
<text x="237.8" y="63.6">13</text>
<text x="237.8" y="65.4">15</text>
<text x="250.4" y="60.8" transform="rotate(-90 250.4 60.8)">2</text>
<text x="70.8" y="71.5" transform="rotate(-90 70.8 71.5)">2</text>
<text x="86.8" y="69.7" transform="rotate(-90 86.8 69.7)">2</text>
<text x="106.3" y="71.5" transform="rotate(-90 106.3 71.5)">1</text>
<text x="136.6" y="66.2" transform="rotate(-90 136.6 66.2)">2</text>
<text x="156.1" y="69.7" transform="rotate(-90 156.1 69.7)">2</text>
<text x="237.8" y="67.2">17</text>
<text x="149" y="77.9">2</text>
<text x="154.2" y="77.9">1</text>
<text x="102.4" y="78.4">P[4]</text>
<text x="119.3" y="78.4">3P3T_0_RFIN3</text>
<text x="141.9" y="85.9" transform="rotate(-90 141.9 85.9)">1</text>
<text x="141.9" y="96.4" transform="rotate(-90 141.9 96.4)">2</text>
<text x="110.8" y="103.7">P[20]</text>
<text x="116.5" y="103.7">3P3T_1_RFIN1</text>
<text x="141.9" y="107.2" transform="rotate(-90 141.9 107.2)">1</text>
<text x="150.8" y="102.7">1</text>
<text x="156" y="102.7">2</text>
<text x="141.9" y="117.7" transform="rotate(-90 141.9 117.7)">2</text>
<text x="191" y="124.6">ANT2_LB_DRX</text>
<text x="172.5" y="135.5">ANT10</text>
<text x="191.7" y="134.7">1</text>
<text x="196.9" y="134.7">2</text>
<text x="205.9" y="137.4" transform="rotate(-90 205.9 137.4)">1</text>
<text x="63" y="149.5">DRX_ANT_L</text>
<text x="133" y="149">8</text>
<text x="152.4" y="149">6</text>
<text x="205.9" y="146.2" transform="rotate(-90 205.9 146.2)">2</text>
<text x="103.9" y="153.3">LB_TRX</text>
<text x="133" y="152.5">2</text>
<text x="152.4" y="152.5">4</text>
<text x="175.7" y="155.2" transform="rotate(-90 175.7 155.2)">1</text>
<text x="179.3" y="152.5">1</text>
<text x="189.8" y="152.5">2</text>
<text x="191.7" y="155.2" transform="rotate(-90 191.7 155.2)">1</text>
<text x="193.5" y="152.5">1</text>
<text x="204" y="152.5">2</text>
<text x="216.6" y="150.7">5</text>
<text x="216.6" y="154.3">8</text>
<text x="228.9" y="150.7">1</text>
<text x="228.9" y="152.5">2</text>
<text x="228.9" y="154.3">4</text>
<text x="133" y="161.4">7</text>
<text x="133" y="157.9">9</text>
<text x="152.4" y="161.4">1</text>
<text x="152.4" y="157.9">10</text>
<text x="205.9" y="157" transform="rotate(-90 205.9 157)">1</text>
<text x="216.6" y="157.9">3</text>
<text x="228.9" y="156.1">6</text>
<text x="228.9" y="157.9">7</text>
<text x="124.1" y="167.5" transform="rotate(-90 124.1 167.5)">2</text>
<text x="124.1" y="162.3" transform="rotate(-90 124.1 162.3)">1</text>
<text x="133" y="163.2">5</text>
<text x="152.4" y="163.2">3</text>
<text x="166.8" y="164.1" transform="rotate(-90 166.8 164.1)">1</text>
<text x="175.7" y="165.7" transform="rotate(-90 175.7 165.7)">2</text>
<text x="191.7" y="164" transform="rotate(-90 191.7 164)">2</text>
<text x="205.9" y="165.7" transform="rotate(-90 205.9 165.7)">2</text>
<text x="166.8" y="169.3" transform="rotate(-90 166.8 169.3)">2</text>
<text x="131.2" y="176.6" transform="rotate(-90 131.2 176.6)">2</text>
<text x="124.1" y="182.8">4</text>
<text x="138.2" y="182.8">1</text>
<text x="157.9" y="185.4" transform="rotate(-90 157.9 185.4)">1</text>
<text x="168.6" y="182.8">1</text>
<text x="179.1" y="182.8">2</text>
<text x="184.6" y="185.4" transform="rotate(-90 184.6 185.4)">1</text>
<text x="193.5" y="182.8">1</text>
<text x="204" y="182.8">2</text>
<text x="131.2" y="190.6" transform="rotate(-90 131.2 190.6)">3</text>
<text x="138.7" y="186.2">ANT10_LB_TRX</text>
<text x="157.9" y="194.2" transform="rotate(-90 157.9 194.2)">2</text>
<text x="184.6" y="194.2" transform="rotate(-90 184.6 194.2)">2</text>
<text x="228.2" y="195.1">Title</text>
<text x="235.3" y="196.8">K11A_MAIN</text>
<text x="144.1" y="200.4">该位置后期可能会贴TVS管，以防LB PA被静电击穿</text>
<text x="228.2" y="200.4">Size</text>
<text x="229.9" y="202.2">A3</text>
<text x="235.3" y="200.4">Document Number</text>
<text x="235.3" y="202.2">PRX</text>
<text x="286.8" y="200.4">Rev</text>
<text x="288.6" y="202.2">P0</text>
<text x="228.2" y="205.7">Date:</text>
<text x="237.4" y="205.7">Friday, December 25, 2020</text>
<text x="263.7" y="205.7">Sheet</text>
</g>
<g font-size="1.6" fill="#f00">
<text x="65.1" y="18.1">o</text>
<text x="251.8" y="34.8">VREG_L6E_RCM_1P8</text>
<text x="184.6" y="44.8">o</text>
<text x="263.5" y="47.6" transform="rotate(180 263.5 47.6)">o</text>
<text x="263.5" y="44" transform="rotate(180 263.5 44)">o</text>
<text x="184.6" y="51.9">o</text>
<text x="134.3" y="77.8" transform="rotate(180 134.3 77.8)">o</text>
<text x="130.9" y="103.5">o</text>
<text x="187.4" y="124" transform="rotate(180 187.4 124)">o</text>
<text x="183.7" y="134.7" transform="rotate(180 183.7 134.7)">o</text>
<text x="77" y="148.9" transform="rotate(180 77 148.9)">o</text>
<text x="114.4" y="152.5" transform="rotate(180 114.4 152.5)">o</text>
<text x="161.7" y="155.7">VREG_L5E_RCM_1P7</text>
<text x="121.5" y="157.8" transform="rotate(180 121.5 157.8)">o</text>
</g>
<g font-size="1.6" fill="#004080">
<text x="104.1" y="18.5">I/O2</text>
<text x="118.8" y="18.5">I/O1</text>
<text x="112.8" y="24" transform="rotate(-90 112.8 24)">GND</text>
<text x="223.2" y="45.2">RF1</text>
<text x="230.2" y="45.2">SDATA</text>
<text x="223.2" y="48.7">RF2</text>
<text x="223.2" y="52.3">RF3</text>
<text x="231.4" y="48.7">SCLK</text>
<text x="232.9" y="52.3">VIO</text>
<text x="56" y="57.6">GND4</text>
<text x="61.7" y="57.6">SIG.</text>
<text x="128.9" y="57.6">I/O2</text>
<text x="143.7" y="57.6">I/O1</text>
<text x="223.2" y="55.8">RF4</text>
<text x="223.2" y="59.4">RF5</text>
<text x="232" y="59.4">GND</text>
<text x="233.3" y="55.8">NC</text>
<text x="61.2" y="61.3" transform="rotate(-90 61.2 61.3)">GND2GND1</text>
<text x="137.7" y="63.1" transform="rotate(-90 137.7 63.1)">GND</text>
<text x="223.2" y="62.9">RF6</text>
<text x="232" y="61.2">GND</text>
<text x="232" y="62.9">GND</text>
<text x="232" y="64.7">GND</text>
<text x="223.2" y="66.5">USID</text>
<text x="232" y="66.5">GND</text>
<text x="232" y="68.3">GND</text>
<text x="136.1" y="153.6">RFout1</text>
<text x="136.1" y="150.1">RFout2</text>
<text x="146" y="153.6">RFin1</text>
<text x="146" y="150.1">RFin2</text>
<text x="219.6" y="151.8">P1</text>
<text x="219.6" y="155.4">P2</text>
<text x="223.2" y="151.8">GND</text>
<text x="223.2" y="153.6">GND</text>
<text x="223.2" y="155.4">GND</text>
<text x="136.1" y="159">CTRL</text>
<text x="146.9" y="159">VDD</text>
<text x="219.6" y="159">P3</text>
<text x="223.2" y="157.2">GND</text>
<text x="223.2" y="159">GND</text>
<text x="136.1" y="164.3">GND</text>
<text x="136.1" y="162.5">GND</text>
<text x="146.7" y="162.5">GND</text>
<text x="146.7" y="164.3">GND</text>
<text x="127.2" y="183.9">GND4</text>
<text x="132.8" y="183.9">SIG.</text>
<text x="132.4" y="187.6" transform="rotate(-90 132.4 187.6)">GND2GND1</text>
</g>
<text font-size="1.6" fill="#000040" x="114.4" y="156.8">SDR_GRFC15</text>
<g font-size="1.3">
<text x="30.8" y="1.3">5</text>
<text x="88.9" y="1.3">4</text>
<text x="147" y="1.3">3</text>
<text x="205" y="1.3">2</text>
<text x="263.1" y="1.3">1</text>
<text x=".5" y="28.4">D</text>
<text x="292.6" y="28.4">D</text>
<text x=".5" y="79.5">C</text>
<text x="292.6" y="79.5">C</text>
<text x=".5" y="130.6">B</text>
<text x="292.6" y="130.6">B</text>
<text x=".5" y="181.7">A</text>
<text x="30.8" y="207.4">5</text>
<text x="88.9" y="207.4">4</text>
<text x="147" y="207.4">3</text>
<text x="205" y="207.4">2</text>
<text x="263.1" y="207.4">1</text>
</g>
</svg>
